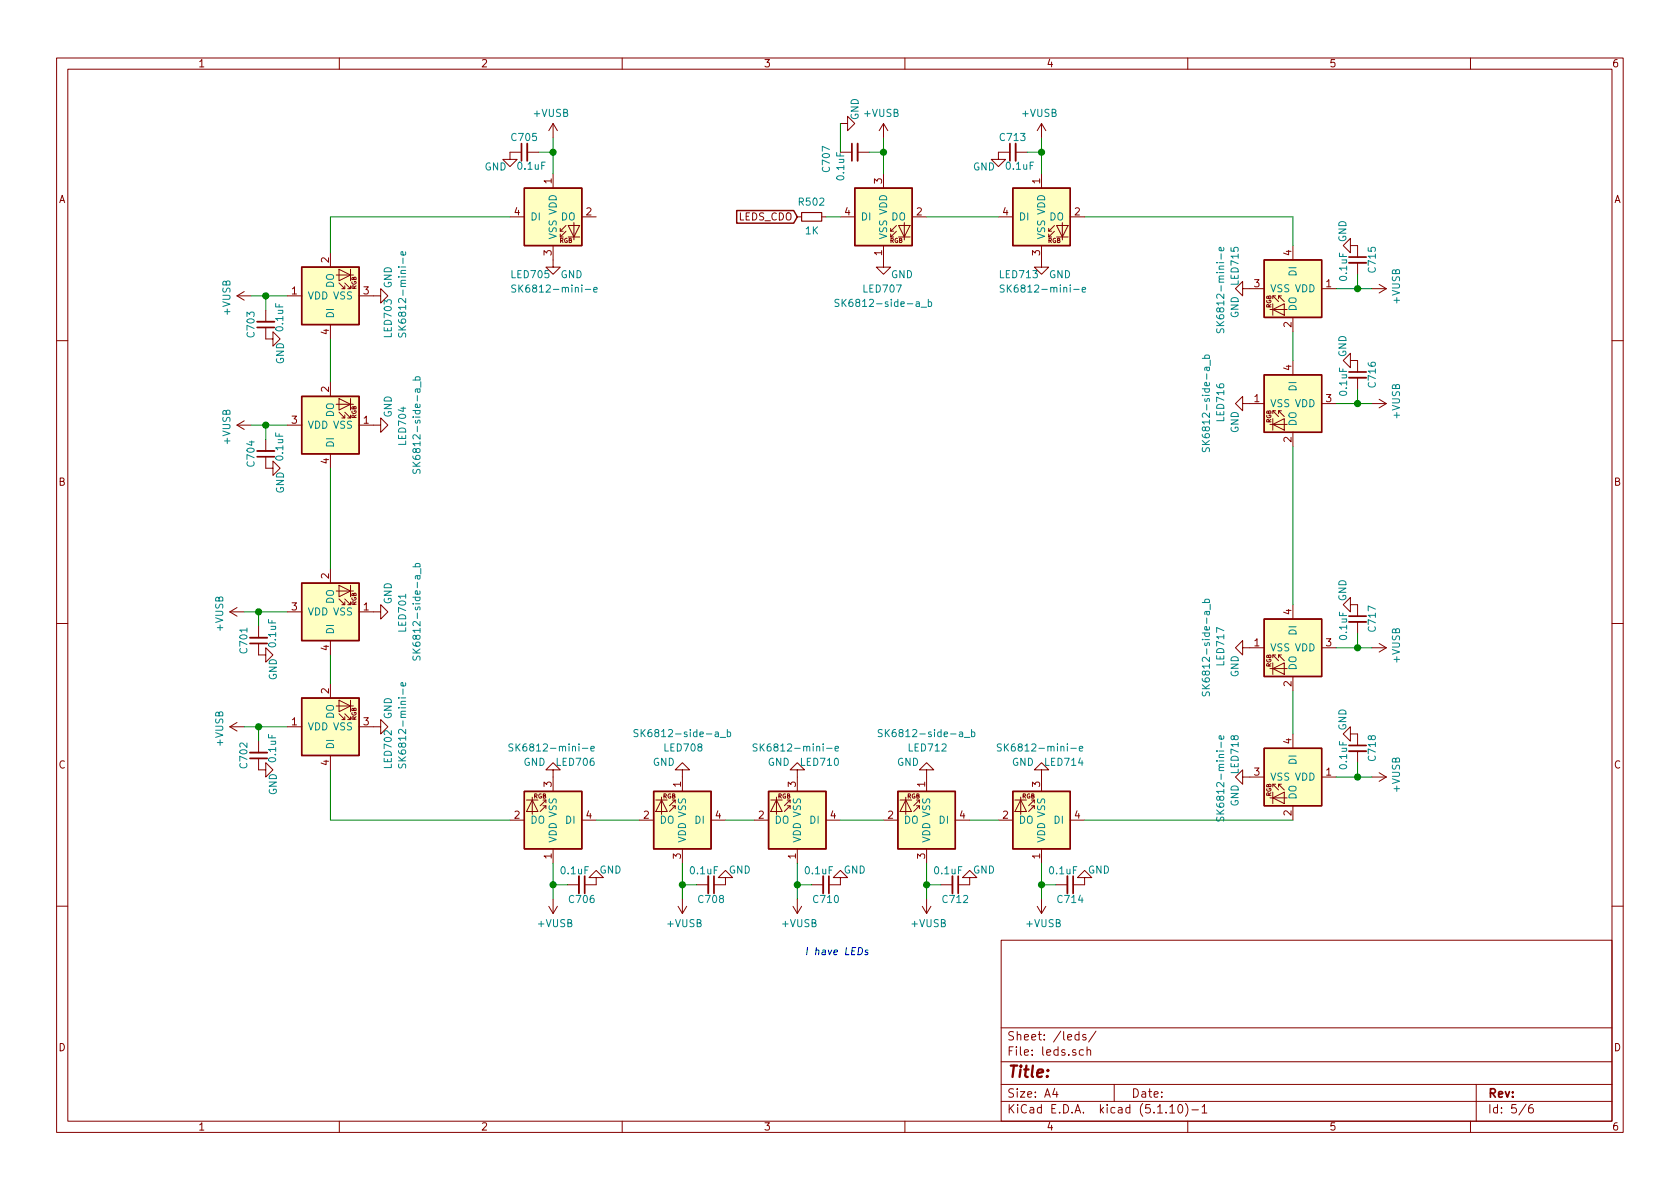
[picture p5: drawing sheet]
<svg xmlns="http://www.w3.org/2000/svg" width="297mm" height="210mm" viewBox="0 0 297 210" stroke-linecap="round" stroke-linejoin="round" font-family="sans-serif">
<g fill="none" stroke="#840000" stroke-width=".18">
<path d="M10 10.3h277v189.9h-277zM12 12.2h273v186.1h-273zM60 10.3v1.9M110 10.3v1.9M160 10.3v1.9M210 10.3v1.9M260 10.3v1.9M90.2 38.3h2.5M92.2 26.9h-2v1.3h1.2l-1.2 1.3-1.3-1.3h1.3M93.2 26.9h2M97.8 21.8v2.6M97.8 30.7v2.6"/>
<path d="M97.8 21.8l-.8 1.3M97.8 21.8l.8 1.3M100.1 39.9l-1 1v-.5M100.5 39.9h2l-1 2zM101.5 39.4v3M102.9 38.3h2.5M141 38.3h.7M145.3 38.3h.7M148.6 21.8h1.3v-1.2l1.2 1.2-1.2 1.3v-1.3M148.6 38.3h2.5M148.6 26.9h2M151.6 26.9h2.1"/>
<path d="M156.2 21.8v2.6M156.2 30.7v2.6M156.2 21.8l-.8 1.3M156.2 21.8l.8 1.3M158.5 39.9l-1 1v-.5M158.9 39.9h2l-1 2zM159.9 39.4v3M161.3 38.3h2.5M176.5 38.3h2.6M178.6 26.9h-2.1v1.3h1.3l-1.3 1.3-1.2-1.3h1.2M179.6 26.9h2M184.1 21.8v2.6"/>
<path d="M184.1 30.7v2.6M184.1 21.8l-.7 1.3M184.1 21.8l.8 1.3M186.4 39.9l-1 1v-.5M186.8 39.9h2l-1 2zM187.8 39.4v3M189.2 38.3h2.6M41.9 52.3h2.5M41.9 52.3l1.3 .8M43.2 51.6l-1.3 .7M47 57.9v2h1.3v-1.2l1.2 1.2-1.2 1.3v-1.3M47 54.9v2"/>
<path d="M50.8 52.3h2.5M58.4 44.7v2.5M58.4 57.4v2.5M59.4 48.6h3.1M59.9 50l1.1 1h-.5M59.9 47.6l2.1 1-2.1 1.1zM61 50l1 1h-.5M61 50.5v.5M62 47.6v2.1M63.5 52.3h3.8v-1.3l1.3 1.3-1.3 1.3v-1.3M97.8 43.4v3.8h1.3l-1.3 1.3-1.3-1.3h1.3M99.1 40.9h.5"/>
<path d="M100.1 40.9l-1 1v-.5M100.5 41.9h2M156.2 43.4v3.8h1.3l-1.3 1.3-1.3-1.3h1.3M157.5 40.9h.5M158.5 40.9l-1 1v-.5M158.9 41.9h2M184.1 43.4v3.8h1.3l-1.3 1.3-1.2-1.3h1.2M185.4 40.9h.5M186.4 40.9l-1 1v-.5M186.8 41.9h2M219.7 51v-1.2l-1.3 1.2 1.3 1.3v-1.3h3.8M224.5 54.7h3.1"/>
<path d="M225 54.7l2.1-1v2zM225 53.7v2M225.6 52.3h-.6l1.1 1M226.1 52.3v.5M226.6 52.3h-.5l1 1M228.6 43.4v2.6M228.6 56.1v2.6M233.7 51h2.5M238.8 43.4v-1.2l-1.3 1.2 1.3 1.3v-1.3h1.2v2.1M240 46.5v2M242.6 51h2.5M243.8 50.3l1.3 .7"/>
<path d="M245.1 51l-1.3 .8M10 60.2h2M41.9 75.2h2.5M41.9 75.2l1.3 .7M43.2 74.4l-1.3 .8M47 77.7v2.1M50.8 75.2h2.5M58.4 67.6v2.5M59.4 71.5h3.1M59.9 72.9l1.1 1h-.5M59.9 70.5l2.1 1-2.1 1zM61 72.9l1 1h-.5"/>
<path d="M61 73.4v.5M62 70.5v2M63.5 75.2h3.8v-1.3l1.3 1.3-1.3 1.2v-1.2M219.7 71.4v-1.3l-1.3 1.3 1.3 1.2v-1.2h3.8M224.5 75.1h3.1M225 75.1l2.1-1.1v2.1zM225 74v2.1M225.6 72.6h-.6l1.1 1.1M226.1 72.6v.5M226.6 72.6h-.5l1 1.1M228.6 63.7v2.6M228.6 76.4v2.6"/>
<path d="M233.7 71.4h2.5M238.8 63.7v-1.2l-1.3 1.2 1.3 1.3v-1.3h1.2v2.1M240 66.8v2M242.6 71.4h2.5M243.8 70.6l1.3 .8M245.1 71.4l-1.3 .7M285 60.2h2M47 80.8v2h1.3v-1.3l1.2 1.3-1.2 1.3v-1.3M58.4 80.3v2.5M10 110.3h2M40.6 108.2h2.6M40.6 108.2l1.3 .8"/>
<path d="M41.9 107.4l-1.3 .8M45.7 113.8v2h1.3v-1.3l1.3 1.3-1.3 1.3v-1.3M45.7 110.7v2.1M50.8 108.2h2.5M58.4 100.6v2.5M58.4 113.3v2.5M59.4 104.5h3.1M59.9 105.9l1.1 1h-.5M59.9 103.5l2.1 1-2.1 1zM61 105.9l1 1h-.5M61 106.4v.5M62 103.5v2"/>
<path d="M63.5 108.2h3.8v-1.3l1.3 1.3-1.3 1.3v-1.3M219.7 114.5v-1.2l-1.3 1.2 1.3 1.3v-1.3h3.8M224.5 118.2h3.1M225 118.2l2.1-1v2zM225 117.2v2M225.6 115.8h-.6l1.1 1M226.1 115.8v.5M226.6 115.8h-.5l1 1M228.6 106.9v2.6M228.6 119.6v2.6M233.7 114.5h2.5M238.8 106.9v-1.2l-1.3 1.2 1.3 1.3v-1.3h1.2v2.1"/>
<path d="M240 110v2M242.6 114.5h2.5M243.8 113.8l1.3 .7M245.1 114.5l-1.3 .8M285 110.3h2M40.6 128.5h2.6M40.6 128.5l1.3 .8M41.9 127.8l-1.3 .7M45.7 134.1v2h1.3v-1.2l1.3 1.2-1.3 1.3v-1.3M45.7 131.1v2M50.8 128.5h2.5M58.4 120.9v2.5"/>
<path d="M58.4 133.6v2.5M59.4 124.8h3.1M59.9 126.2l1.1 1h-.5M59.9 123.8l2.1 1-2.1 1.1zM61 126.2l1 1h-.5M61 126.7v.5M62 123.8v2.1M63.5 128.5h3.8v-1.3l1.3 1.3-1.3 1.3v-1.3M97.8 136.1h1.3l-1.3-1.2-1.3 1.2h1.3v3.8M120.6 136.1h1.3l-1.3-1.2-1.2 1.2h1.2v3.8M141 136.1h1.2l-1.2-1.2-1.3 1.2h1.3v3.8M163.8 136.1h1.3l-1.3-1.2-1.2 1.2h1.2v3.8"/>
<path d="M184.1 136.1h1.3l-1.3-1.2-1.2 1.2h1.2v3.8M219.7 137.4v-1.3l-1.3 1.3 1.3 1.3v-1.3h3.8M225.6 138.7h-.6l1.1 1M226.1 138.7v.5M226.6 138.7h-.5l1 1M228.6 129.8v2.5M233.7 137.4h2.5M238.8 129.8v-1.3l-1.3 1.3 1.3 1.3v-1.3h1.2v2M240 132.8v2.1M242.6 137.4h2.5M243.8 136.6l1.3 .8M245.1 137.4l-1.3 .8"/>
<path d="M90.2 145h2.5M93.1 141.5h2M94.1 141v3M94.1 141.5l1 2h-2zM96 142.5h.5M96.5 142v-.5l-1 1M96.5 143v-.5l-1 1M97.8 150.1v2.5M97.8 159v2.5M100.3 156.5h2.1M102.9 145h2.5M105.4 155.2h1.3l-1.3-1.3-1.3 1.3h1.3v1.3h-2"/>
<path d="M113 145h2.6M116 141.5h2M117 141v3M117 141.5l1 2h-2zM118.9 142.5h.5M119.4 142v-.5l-1 1M119.4 143v-.5l-1 1M120.6 150.1v2.5M120.6 159v2.5M123.2 156.5h2M125.7 145h2.6M128.3 155.2h1.2l-1.2-1.3-1.3 1.3h1.3v1.3h-2.1"/>
<path d="M133.3 145h2.6M136.3 141.5h2M137.3 141v3M137.3 141.5l1 2h-2zM139.2 142.5h.5M139.7 142v-.5l-1 1M139.7 143v-.5l-1 1M141 150.1v2.5M141 159v2.5M143.5 156.5h2M146 145h2.6M148.6 155.2h1.3l-1.3-1.3-1.3 1.3h1.3v1.3h-2"/>
<path d="M156.2 145h2.5M159.1 141.5h2.1M160.1 141v3M160.1 141.5l1.1 2h-2.1zM162.1 142.5h.5M162.6 142v-.5l-1.1 1M162.6 143v-.5l-1.1 1M163.8 150.1v2.5M163.8 159v2.5M166.4 156.5h2M168.9 145h2.5M171.4 155.2h1.3l-1.3-1.3-1.2 1.3h1.2v1.3h-2"/>
<path d="M176.5 145h2.6M179.5 141.5h2M180.5 141v3M180.5 141.5l1 2h-2zM182.4 142.5h.5M182.9 142v-.5l-1 1M182.9 143v-.5l-1 1M184.1 150.1v2.5M184.1 159v2.5M186.7 156.5h2M189.2 145h2.6M191.8 155.2h1.2l-1.2-1.3-1.3 1.3h1.3v1.3h-2.1"/>
<path d="M224.5 141.1h3.1M225 141.1l2.1-1v2zM225 140.1v2M228.6 142.5v2.5M10 160.2h2M97 160.3l.8 1.2M98.6 160.3l-.8 1.2M119.9 160.3l.7 1.2M121.4 160.3l-.8 1.2M140.2 160.3l.8 1.2M141.7 160.3l-.7 1.2M163.1 160.3l.7 1.2"/>
<path d="M164.6 160.3l-.8 1.2M177 166.3h108v32h-108zM183.4 160.3l.7 1.2M184.9 160.3l-.8 1.2M285 160.2h2M60 198.3v1.9M110 198.3v1.9M160 198.3v1.9M177 194.8h108M177 191.8h108M177 187.8h108M177 181.8h108"/>
<path d="M186.5 192.5l-.4 1h1M186.8 193v1M190.8 183l-.5-.1-.2 .3v.6l.2 .1 .5-.1M190.8 182.4v1.5M191.6 185.7l-.5-.1-.3 .3 .1 .6 .2 .1 .5-.1M192 183l-.4-.1-.2 .2 .1 .3 .5 .1v.3h-.6M192.2 185.7l.2-.1 .4 .1v.9M192.2 185.1v1.5M193.8 182.3l-1.3 2M197 191.8v3M206.8 195.8l.5-.5v1.5M206.8 196.8h.9"/>
<path d="M208.5 195.4l.1-.1a.8 .8 0 0 1 .5 .8 .8 .8 0 0 1-.5 .7 1 1 0 0 1-.1-1.4zM209.6 195.1a1.71 1.71 0 0 1 0 2.3M210 198.3v1.9M210.7 196.3h1.2M212.5 195.8l.5-.5v1.5M212.5 196.8h.9M260 198.3v1.9M261 191.8v6.5M269.8 195.2l-1.2 2M271 195.3a.62 .62 0 0 0-.7 .7v.7l.3 .1 .4-.1 .1-.5-.1-.2-.4-.1-.3 .3"/>
</g>
<g fill="#ffffc2" stroke="#ffffc2" stroke-width=".18">
<path d="M135.9 139.9h10.1v10.2h-10.1z"/>
<path d="M179.1 139.9h10.1v10.2h-10.1z"/>
<path d="M223.5 132.3h10.2v10.2h-10.2z"/>
<path d="M53.3 123.4h10.2v10.2h-10.2z"/>
<path d="M53.3 70.1h10.2v10.2h-10.2z"/>
<path d="M53.3 103.1h10.2v10.2h-10.2z"/>
<path d="M115.6 139.9h10.1v10.2h-10.1z"/>
<path d="M158.7 139.9h10.2v10.2h-10.2z"/>
<path d="M223.5 109.5h10.2v10.1h-10.2z"/>
<path d="M223.5 66.3h10.2v10.1h-10.2z"/>
<path d="M151.1 33.3h10.2v10.1h-10.2z"/>
<path d="M92.7 139.9h10.2v10.2h-10.2z"/>
<path d="M179.1 33.3h10.1v10.1h-10.1z"/>
<path d="M92.7 33.3h10.2v10.1h-10.2z"/>
<path d="M53.3 47.2h10.2v10.2h-10.2z"/>
<path d="M223.5 46h10.2v10.1h-10.2z"/>
</g>
<g fill="none" stroke="#840000" stroke-width=".25">
<path d="M92.7 33.3h10.2v10.1h-10.2zM130.3 37.2h10l.7 1.1-.7 1.2h-10zM151.1 33.3h10.2v10.1h-10.2zM179.1 33.3h10.1v10.1h-10.1zM53.3 47.2h10.2v10.2h-10.2zM223.5 46h10.2v10.1h-10.2zM53.3 70.1h10.2v10.2h-10.2zM223.5 66.3h10.2v10.1h-10.2zM53.3 103.1h10.2v10.2h-10.2zM223.5 109.5h10.2v10.1h-10.2zM53.3 123.4h10.2v10.2h-10.2zM92.7 139.9h10.2v10.2h-10.2z"/>
<path d="M115.6 139.9h10.1v10.2h-10.1zM135.9 139.9h10.1v10.2h-10.1zM158.7 139.9h10.2v10.2h-10.2zM179.1 139.9h10.1v10.2h-10.1zM223.5 132.3h10.2v10.2h-10.2z"/>
</g>
<g fill="none" stroke="#008484" stroke-width=".18">
<path d="M70.5 58.9v.5l.1 .2h.3l.3-.6 .3-.1 .2 .2v.5M71.2 45.6v1M71.7 44.5v.4l-.1 .2-.7-.1v-.5h.3l.1 .6M91.2 50.5l-.5-.1-.2 .1v.4l.6 .2 .1 .3-.2 .3-.5-.1M103.5 51.2h.9M105 51.2l.6-.1-.1-.2-.3-.1-.2 .2 .1 .6h.4M148.3 53l-.4-.1-.2 .2v.4l.6 .2v.3l-.2 .2-.5-.1M162.9 54.3h.9M164.1 53.4h.4l.2 .2-.1 .5h-.5M164.1 52.9v1.3M177.5 50.5l-.4-.1-.2 .1v.4l.5 .2 .1 .3-.2 .3-.5-.1M189.8 51.2h1"/>
<path d="M191.3 51.2l.6-.1v-.2l-.4-.1-.2 .2 .1 .6h.5M215.2 58.1l-.1 .5 .1 .2h.4l.2-.6 .4-.1 .2 .3-.1 .4M215.9 44.9v.9M216.3 43.8l.1 .4-.2 .1h-.6v-.5l.2-.1 .2 .6M73 67.2h1.3M73.5 67.2l-.1-.4 .3-.2 .5 .1v.5M74.4 67.5v1M212.6 63.4h1.2M212.6 79.2v.4l.1 .2h.4l.3-.6h.2l.2 .2v.5M213.1 63.4l-.1-.4 .2-.2 .6 .1v.5M214 63.7v.9M73.1 83l-.1 .5 .1 .2 .5-.1 .2-.5 .2-.1 .3 .2-.1 .5"/>
<path d="M73 100.2h1.3M73.1 116l-.1 .5 .1 .2 .5-.1 .2-.5 .2-.1 .3 .3-.1 .4M73.5 100.2l-.1-.3 .3-.3 .5 .1v.5M74.4 100.5v1M212.6 106.5h1.2M213.1 106.5l-.1-.3 .2-.2 .6 .1v.4M214 106.9v.9M70.5 135.1v.5l.1 .2h.3l.3-.6 .3-.1 .2 .2v.5M71.2 121.8v1M71.7 120.7v.4l-.1 .2-.7-.1v-.5h.3l.1 .6M90.7 131.6l-.5-.1-.2 .2v.3l.6 .3 .1 .3-.3 .2h-.4M103 132.3h.9"/>
<path d="M104.5 132.4l.6-.1-.1-.3h-.4l-.1 .2v.6h.5M112.8 129.1l-.5-.1-.2 .1 .1 .5 .6 .2v.2l-.2 .3-.5-.1M127.3 130.4h1M128.6 129.5l.4-.1 .2 .3-.1 .5h-.5M128.6 129v1.3M133.9 131.6l-.5-.1-.2 .2v.3l.6 .3 .1 .3-.3 .2h-.5M146.2 132.3h.9M147.7 132.4l.6-.1-.1-.3h-.4l-.1 .2v.6h.5M156 129.1l-.5-.1-.2 .1 .1 .5 .5 .2 .1 .2-.2 .3-.5-.1M170.5 130.4h1M171.8 129.5l.3-.1 .3 .3-.1 .5h-.5M171.8 129v1.3"/>
<path d="M177 131.6l-.4-.1-.2 .2v.3l.5 .3 .1 .3-.2 .2h-.5M189.3 132.3h1M190.8 132.4l.6-.1v-.3h-.4l-.2 .2 .1 .6h.5M212.6 122.3v.5l.1 .2h.4l.3-.6 .2-.1 .2 .3v.5M215.9 131.2v1M216.3 130.1l.1 .4-.2 .2-.6-.1v-.5h.2l.2 .6M215.2 144.5l-.1 .5 .1 .2h.4l.2-.6 .4-.1 .2 .2-.1 .5"/>
</g>
<g fill="none" stroke="#840000" stroke-width=".33">
<path d="M93.2 25.4v3M151.6 25.4v3M179.6 25.4v3M45.5 56.9h3M238.5 46.5h3.1M45.5 79.8h3M238.5 66.8h3.1M44.2 112.8h3M238.5 110h3.1M44.2 133.1h3M238.5 132.8h3.1M102.4 154.9v3.1"/>
<path d="M125.2 154.9v3.1M145.5 154.9v3.1M168.4 154.9v3.1M188.7 154.9v3.1"/>
</g>
<g fill="none" stroke="#840000" stroke-width=".3">
<path d="M92.2 25.4v3M150.6 25.4v3M178.6 25.4v3M45.5 57.9h3M238.5 45.5h3.1M238.5 65.8h3.1M45.5 80.8h3M44.2 113.8h3M238.5 109h3.1M44.2 134.1h3M238.5 131.8h3.1M103.4 154.9v3.1"/>
<path d="M126.2 154.9v3.1M146.6 154.9v3.1M169.4 154.9v3.1M189.7 154.9v3.1"/>
</g>
<path d="M141.7 37.6h3.6v1.5h-3.6z" fill="none" stroke="#840000" stroke-width=".2"/>
<g fill="none" stroke="#008400" stroke-width=".18">
<path d="M90.2 38.3h-31.8v6.4M95.2 26.9h2.6M97.8 24.4v6.3M146 38.3h2.6M148.6 21.8v5.1M153.7 26.9h2.5M156.2 24.4v6.3M163.8 38.3h12.7M181.6 26.9h2.5M184.1 24.4v6.3M191.8 38.3h36.8v5.1M44.4 52.3h6.4"/>
<path d="M47 52.3v2.6M58.4 59.9v7.7M228.6 58.7v5M236.2 51h6.4M240 48.5v2.5M44.4 75.2h6.4M47 75.2v2.5M228.6 79v27.9M236.2 71.4h6.4M240 68.8v2.6M58.4 82.8v17.8M43.2 108.2h7.6"/>
<path d="M45.7 108.2v2.5M58.4 115.8v5.1M236.2 114.5h6.4M240 112v2.5M43.2 128.5h7.6M45.7 128.5v2.6M58.4 136.1v8.9h31.8M228.6 122.2v7.6M236.2 137.4h6.4M240 134.9v2.5M97.8 152.6v6.4M97.8 156.5h2.5"/>
<path d="M105.4 145h7.6M120.6 156.5h2.6M120.6 152.6v6.4M128.3 145h5M141 156.5h2.5M141 152.6v6.4M148.6 145h7.6M163.8 152.6v6.4M163.8 156.5h2.6M171.4 145h5.1M184.1 156.5h2.6M184.1 152.6v6.4"/>
<path d="M191.8 145h36.8"/>
</g>
<path d="M153.5 168h-.3l-.2 .2 .4 .3v.3h-.5" fill="none" stroke="#0000c2" stroke-width=".18"/>
<g fill="#008400" stroke="#008400" stroke-width=".25">
<circle cx="184.2" cy="156.5" r=".51"/>
<circle cx="45.7" cy="128.5" r=".51"/>
<circle cx="97.8" cy="156.5" r=".51"/>
<circle cx="47" cy="52.3" r=".51"/>
<circle cx="163.8" cy="156.5" r=".51"/>
<circle cx="47" cy="75.2" r=".51"/>
<circle cx="240" cy="137.4" r=".51"/>
<circle cx="45.7" cy="108.2" r=".51"/>
<circle cx="240" cy="51" r=".51"/>
<circle cx="240" cy="71.4" r=".51"/>
<circle cx="156.2" cy="26.9" r=".51"/>
<circle cx="97.8" cy="26.9" r=".51"/>
<circle cx="184.2" cy="26.9" r=".51"/>
<circle cx="240" cy="114.5" r=".51"/>
<circle cx="120.7" cy="156.5" r=".51"/>
<circle cx="141" cy="156.5" r=".51"/>
</g>
<text font-size="2.8" fill="#840000" x="178" y="190.5">Title:</text>
<g font-size="2.1" fill="#840000">
<text x="178" y="184">Sheet: /leds/</text>
<text x="178" y="186.7">File: leds.sch</text>
<text x="178" y="196.9">KiCad E.D.A. kicad (5.1.10)-1</text>
<text x="178" y="194.1">Size: A4</text>
<text x="200" y="194.1">Date:</text>
<text x="263" y="194.1">Rev:</text>
<text x="263" y="196.9">Id: 5/6</text>
</g>
<g font-size="1.8" fill="#840000">
<text x="35" y="11.9">1</text>
<text x="85" y="11.9">2</text>
<text x="135" y="11.9">3</text>
<text x="185" y="11.9">4</text>
<text x="235" y="11.9">5</text>
<text x="285" y="11.9">6</text>
<text x="10.4" y="35.9">A</text>
<text x="97.5" y="32.5" transform="rotate(-90 97.5 32.5)">1</text>
<text x="156" y="32.5" transform="rotate(-90 156 32.5)">3</text>
<text x="183.9" y="32.5" transform="rotate(-90 183.9 32.5)">1</text>
<text x="285.4" y="35.9">A</text>
<text x="91" y="38.1">4</text>
<text x="103.7" y="38.1">2</text>
<text x="130.6" y="39">LEDS_CDO</text>
<text x="149.4" y="38.1">4</text>
<text x="162.1" y="38.1">2</text>
<text x="177.3" y="38.1">4</text>
<text x="190" y="38.1">2</text>
<text x="58.2" y="46.5" transform="rotate(-90 58.2 46.5)">2</text>
<text x="97.5" y="45.2" transform="rotate(-90 97.5 45.2)">3</text>
<text x="156" y="45.2" transform="rotate(-90 156 45.2)">1</text>
<text x="183.9" y="45.2" transform="rotate(-90 183.9 45.2)">3</text>
<text x="228.3" y="45.2" transform="rotate(-90 228.3 45.2)">4</text>
<text x="51.6" y="52.1">1</text>
<text x="64.3" y="52.1">3</text>
<text x="221.8" y="50.8">3</text>
<text x="234.5" y="50.8">1</text>
<text x="58.2" y="59.2" transform="rotate(-90 58.2 59.2)">4</text>
<text x="228.3" y="57.9" transform="rotate(-90 228.3 57.9)">2</text>
<text x="228.3" y="65.5" transform="rotate(-90 228.3 65.5)">4</text>
<text x="58.2" y="69.3" transform="rotate(-90 58.2 69.3)">2</text>
<text x="221.8" y="71.1">1</text>
<text x="234.5" y="71.1">3</text>
<text x="51.6" y="74.9">3</text>
<text x="64.3" y="74.9">1</text>
<text x="58.2" y="82" transform="rotate(-90 58.2 82)">4</text>
<text x="228.3" y="78.2" transform="rotate(-90 228.3 78.2)">2</text>
<text x="10.4" y="85.9">B</text>
<text x="285.4" y="85.9">B</text>
<text x="51.6" y="107.9">3</text>
<text x="58.2" y="102.3" transform="rotate(-90 58.2 102.3)">2</text>
<text x="64.3" y="107.9">1</text>
<text x="228.3" y="108.7" transform="rotate(-90 228.3 108.7)">4</text>
<text x="58.2" y="115" transform="rotate(-90 58.2 115)">4</text>
<text x="221.8" y="114.3">1</text>
<text x="234.5" y="114.3">3</text>
<text x="58.2" y="122.7" transform="rotate(-90 58.2 122.7)">2</text>
<text x="228.3" y="121.4" transform="rotate(-90 228.3 121.4)">2</text>
<text x="51.6" y="128.3">1</text>
<text x="64.3" y="128.3">3</text>
<text x="228.3" y="131.5" transform="rotate(-90 228.3 131.5)">4</text>
<text x="10.4" y="135.9">C</text>
<text x="58.2" y="135.4" transform="rotate(-90 58.2 135.4)">4</text>
<text x="221.8" y="137.2">3</text>
<text x="234.5" y="137.2">1</text>
<text x="285.4" y="135.9">C</text>
<text x="97.5" y="139.2" transform="rotate(-90 97.5 139.2)">3</text>
<text x="120.4" y="139.2" transform="rotate(-90 120.4 139.2)">1</text>
<text x="140.7" y="139.2" transform="rotate(-90 140.7 139.2)">3</text>
<text x="163.6" y="139.2" transform="rotate(-90 163.6 139.2)">1</text>
<text x="183.9" y="139.2" transform="rotate(-90 183.9 139.2)">3</text>
<text x="91" y="144.8">2</text>
<text x="103.7" y="144.8">4</text>
<text x="113.8" y="144.8">2</text>
<text x="126.5" y="144.8">4</text>
<text x="134.1" y="144.8">2</text>
<text x="146.8" y="144.8">4</text>
<text x="157" y="144.8">2</text>
<text x="169.7" y="144.8">4</text>
<text x="177.3" y="144.8">2</text>
<text x="190" y="144.8">4</text>
<text x="228.3" y="144.2" transform="rotate(-90 228.3 144.2)">2</text>
<text x="97.5" y="151.9" transform="rotate(-90 97.5 151.9)">1</text>
<text x="120.4" y="151.9" transform="rotate(-90 120.4 151.9)">3</text>
<text x="140.7" y="151.9" transform="rotate(-90 140.7 151.9)">1</text>
<text x="163.6" y="151.9" transform="rotate(-90 163.6 151.9)">3</text>
<text x="183.9" y="151.9" transform="rotate(-90 183.9 151.9)">1</text>
<text x="10.4" y="185.9">D</text>
<text x="285.4" y="185.9">D</text>
<text x="35" y="199.9">1</text>
<text x="85" y="199.9">2</text>
<text x="135" y="199.9">3</text>
<text x="185" y="199.9">4</text>
<text x="235" y="199.9">5</text>
<text x="285" y="199.9">6</text>
</g>
<g font-size="1.8" fill="#008484">
<text x="94.4" y="20.7">+VUSB</text>
<text x="151.8" y="21.3" transform="rotate(-90 151.8 21.3)">GND</text>
<text x="152.9" y="20.7">+VUSB</text>
<text x="180.8" y="20.7">+VUSB</text>
<text x="90.6" y="24.9">C705</text>
<text x="176.9" y="24.9">C713</text>
<text x="85.7" y="30.1">GND</text>
<text x="91.6" y="30">0.1uF</text>
<text x="146.7" y="30.3" transform="rotate(-90 146.7 30.3)">C707</text>
<text x="149.3" y="31.7" transform="rotate(-90 149.3 31.7)">0.1uF</text>
<text x="172" y="30.1">GND</text>
<text x="178" y="30">0.1uF</text>
<text x="93.7" y="39">DI</text>
<text x="99.2" y="39">DO</text>
<text x="141.4" y="36.4">R502</text>
<text x="142.4" y="41.4">1K</text>
<text x="152.1" y="39">DI</text>
<text x="157.6" y="39">DO</text>
<text x="180.1" y="39">DI</text>
<text x="185.6" y="39">DO</text>
<text x="98.4" y="42.4" transform="rotate(-90 98.4 42.4)">VSS VDD</text>
<text x="156.8" y="42.4" transform="rotate(-90 156.8 42.4)">VSS VDD</text>
<text x="184.8" y="42.4" transform="rotate(-90 184.8 42.4)">VSS VDD</text>
<text x="238" y="42.8" transform="rotate(-90 238 42.8)">GND</text>
<text x="54.4" y="53">VDD VSS</text>
<text x="59.1" y="50.9" transform="rotate(-90 59.1 50.9)">DO</text>
<text x="69.3" y="51" transform="rotate(-90 69.3 51)">GND</text>
<text x="90.6" y="49.2">LED705</text>
<text x="91.9" y="51.7">SK6812-mini-e</text>
<text x="99.1" y="49.2">GND</text>
<text x="152.8" y="51.7">LED707</text>
<text x="157.5" y="49.2">GND</text>
<text x="176.9" y="49.2">LED713</text>
<text x="178.3" y="51.7">SK6812-mini-e</text>
<text x="185.5" y="49.2">GND</text>
<text x="219" y="50.3" transform="rotate(-90 219 50.3)">LED715</text>
<text x="224.5" y="51.7">VSS VDD</text>
<text x="229.2" y="48.8" transform="rotate(-90 229.2 48.8)">DI</text>
<text x="238.2" y="49.5" transform="rotate(-90 238.2 49.5)">0.1uF</text>
<text x="243.3" y="48.1" transform="rotate(-90 243.3 48.1)">C715</text>
<text x="247.5" y="53.6" transform="rotate(-90 247.5 53.6)">+VUSB</text>
<text x="40.7" y="55.6" transform="rotate(-90 40.7 55.6)">+VUSB</text>
<text x="45" y="59.5" transform="rotate(-90 45 59.5)">C703</text>
<text x="50.1" y="58.4" transform="rotate(-90 50.1 58.4)">0.1uF</text>
<text x="59.1" y="56.4" transform="rotate(-90 59.1 56.4)">DI</text>
<text x="69.3" y="59.5" transform="rotate(-90 69.3 59.5)">LED703</text>
<text x="71.8" y="58.2" transform="rotate(-90 71.8 58.2)">SK6812-mini-e</text>
<text x="149.1" y="54.3">SK6812-side-a_b</text>
<text x="216.5" y="57.4" transform="rotate(-90 216.5 57.4)">SK6812-mini-e</text>
<text x="219" y="56.3" transform="rotate(-90 219 56.3)">GND</text>
<text x="229.2" y="55.1" transform="rotate(-90 229.2 55.1)">DO</text>
<text x="50.2" y="64.4" transform="rotate(-90 50.2 64.4)">GND</text>
<text x="238" y="63.2" transform="rotate(-90 238 63.2)">GND</text>
<text x="229.2" y="69.1" transform="rotate(-90 229.2 69.1)">DI</text>
<text x="238.2" y="69.8" transform="rotate(-90 238.2 69.8)">0.1uF</text>
<text x="243.3" y="68.4" transform="rotate(-90 243.3 68.4)">C716</text>
<text x="54.4" y="75.8">VDD VSS</text>
<text x="59.1" y="73.8" transform="rotate(-90 59.1 73.8)">DO</text>
<text x="69.3" y="73.9" transform="rotate(-90 69.3 73.9)">GND</text>
<text x="216.5" y="74.4" transform="rotate(-90 216.5 74.4)">LED716</text>
<text x="219" y="76.6" transform="rotate(-90 219 76.6)">GND</text>
<text x="224.5" y="72">VSS VDD</text>
<text x="229.2" y="75.4" transform="rotate(-90 229.2 75.4)">DO</text>
<text x="247.5" y="74" transform="rotate(-90 247.5 74)">+VUSB</text>
<text x="40.7" y="78.5" transform="rotate(-90 40.7 78.5)">+VUSB</text>
<text x="45" y="82.4" transform="rotate(-90 45 82.4)">C704</text>
<text x="50.1" y="81.3" transform="rotate(-90 50.1 81.3)">0.1uF</text>
<text x="59.1" y="79.2" transform="rotate(-90 59.1 79.2)">DI</text>
<text x="71.8" y="78.6" transform="rotate(-90 71.8 78.6)">LED704</text>
<text x="74.3" y="82.2" transform="rotate(-90 74.3 82.2)">SK6812-side-a_b</text>
<text x="213.9" y="78.4" transform="rotate(-90 213.9 78.4)">SK6812-side-a_b</text>
<text x="50.2" y="87.3" transform="rotate(-90 50.2 87.3)">GND</text>
<text x="59.1" y="106.8" transform="rotate(-90 59.1 106.8)">DO</text>
<text x="69.3" y="106.9" transform="rotate(-90 69.3 106.9)">GND</text>
<text x="238" y="106.3" transform="rotate(-90 238 106.3)">GND</text>
<text x="39.5" y="111.5" transform="rotate(-90 39.5 111.5)">+VUSB</text>
<text x="54.4" y="108.8">VDD VSS</text>
<text x="59.1" y="112.3" transform="rotate(-90 59.1 112.3)">DI</text>
<text x="71.8" y="111.6" transform="rotate(-90 71.8 111.6)">LED701</text>
<text x="229.2" y="112.3" transform="rotate(-90 229.2 112.3)">DI</text>
<text x="238.2" y="113" transform="rotate(-90 238.2 113)">0.1uF</text>
<text x="243.3" y="111.6" transform="rotate(-90 243.3 111.6)">C717</text>
<text x="43.7" y="115.4" transform="rotate(-90 43.7 115.4)">C701</text>
<text x="48.8" y="114.3" transform="rotate(-90 48.8 114.3)">0.1uF</text>
<text x="74.3" y="115.3" transform="rotate(-90 74.3 115.3)">SK6812-side-a_b</text>
<text x="216.5" y="117.6" transform="rotate(-90 216.5 117.6)">LED717</text>
<text x="219" y="119.8" transform="rotate(-90 219 119.8)">GND</text>
<text x="224.5" y="115.2">VSS VDD</text>
<text x="229.2" y="118.6" transform="rotate(-90 229.2 118.6)">DO</text>
<text x="247.5" y="117.1" transform="rotate(-90 247.5 117.1)">+VUSB</text>
<text x="48.9" y="120.3" transform="rotate(-90 48.9 120.3)">GND</text>
<text x="213.9" y="121.6" transform="rotate(-90 213.9 121.6)">SK6812-side-a_b</text>
<text x="39.5" y="131.8" transform="rotate(-90 39.5 131.8)">+VUSB</text>
<text x="54.4" y="129.2">VDD VSS</text>
<text x="59.1" y="127.1" transform="rotate(-90 59.1 127.1)">DO</text>
<text x="69.3" y="127.2" transform="rotate(-90 69.3 127.2)">GND</text>
<text x="113.6" y="130.3">SK6812-side-a_b</text>
<text x="156.8" y="130.3">SK6812-side-a_b</text>
<text x="238" y="129.2" transform="rotate(-90 238 129.2)">GND</text>
<text x="43.7" y="135.7" transform="rotate(-90 43.7 135.7)">C702</text>
<text x="48.8" y="134.6" transform="rotate(-90 48.8 134.6)">0.1uF</text>
<text x="59.1" y="132.6" transform="rotate(-90 59.1 132.6)">DI</text>
<text x="69.3" y="135.7" transform="rotate(-90 69.3 135.7)">LED702</text>
<text x="71.8" y="134.4" transform="rotate(-90 71.8 134.4)">SK6812-mini-e</text>
<text x="91.4" y="132.9">SK6812-mini-e</text>
<text x="92.6" y="135.4">GND</text>
<text x="98.6" y="135.4">LED706</text>
<text x="115.4" y="135.4">GND</text>
<text x="117.6" y="132.9">LED708</text>
<text x="134.6" y="132.9">SK6812-mini-e</text>
<text x="135.7" y="135.4">GND</text>
<text x="141.7" y="135.4">LED710</text>
<text x="158.6" y="135.4">GND</text>
<text x="160.8" y="132.9">LED712</text>
<text x="177.8" y="132.9">SK6812-mini-e</text>
<text x="178.9" y="135.4">GND</text>
<text x="184.9" y="135.4">LED714</text>
<text x="219" y="136.6" transform="rotate(-90 219 136.6)">LED718</text>
<text x="229.2" y="135.1" transform="rotate(-90 229.2 135.1)">DI</text>
<text x="238.2" y="135.9" transform="rotate(-90 238.2 135.9)">0.1uF</text>
<text x="243.3" y="134.4" transform="rotate(-90 243.3 134.4)">C718</text>
<text x="48.9" y="140.6" transform="rotate(-90 48.9 140.6)">GND</text>
<text x="216.5" y="143.8" transform="rotate(-90 216.5 143.8)">SK6812-mini-e</text>
<text x="219" y="142.6" transform="rotate(-90 219 142.6)">GND</text>
<text x="224.5" y="138">VSS VDD</text>
<text x="229.2" y="141.5" transform="rotate(-90 229.2 141.5)">DO</text>
<text x="247.5" y="140" transform="rotate(-90 247.5 140)">+VUSB</text>
<text x="93.7" y="145.7">DO</text>
<text x="98.4" y="149.1" transform="rotate(-90 98.4 149.1)">VDD VSS</text>
<text x="100.1" y="145.7">DI</text>
<text x="116.6" y="145.7">DO</text>
<text x="121.3" y="149.1" transform="rotate(-90 121.3 149.1)">VDD VSS</text>
<text x="122.9" y="145.7">DI</text>
<text x="136.9" y="145.7">DO</text>
<text x="141.6" y="149.1" transform="rotate(-90 141.6 149.1)">VDD VSS</text>
<text x="143.3" y="145.7">DI</text>
<text x="159.8" y="145.7">DO</text>
<text x="164.5" y="149.1" transform="rotate(-90 164.5 149.1)">VDD VSS</text>
<text x="166.1" y="145.7">DI</text>
<text x="180.1" y="145.7">DO</text>
<text x="184.8" y="149.1" transform="rotate(-90 184.8 149.1)">VDD VSS</text>
<text x="186.4" y="145.7">DI</text>
<text x="99.3" y="154.6">0.1uF</text>
<text x="106" y="154.5">GND</text>
<text x="122.1" y="154.6">0.1uF</text>
<text x="128.9" y="154.5">GND</text>
<text x="142.5" y="154.6">0.1uF</text>
<text x="149.2" y="154.5">GND</text>
<text x="165.3" y="154.6">0.1uF</text>
<text x="172" y="154.5">GND</text>
<text x="185.6" y="154.6">0.1uF</text>
<text x="192.4" y="154.5">GND</text>
<text x="100.8" y="159.7">C706</text>
<text x="123.6" y="159.7">C708</text>
<text x="143.9" y="159.7">C710</text>
<text x="166.8" y="159.7">C712</text>
<text x="187.1" y="159.7">C714</text>
<text x="95.2" y="164">+VUSB</text>
<text x="118" y="164">+VUSB</text>
<text x="138.4" y="164">+VUSB</text>
<text x="161.2" y="164">+VUSB</text>
<text x="181.5" y="164">+VUSB</text>
</g>
<text font-size="1.8" fill="#0000c2" x="142.2" y="168.9">I have LEDs</text>
<g font-size="1.1" fill="#840000">
<text x="98.9" y="42.9">RGB</text>
<text x="157.3" y="42.9">RGB</text>
<text x="185.3" y="42.9">RGB</text>
<text x="63" y="51.2" transform="rotate(-90 63 51.2)">RGB</text>
<text x="224.8" y="54.5" transform="rotate(-90 224.8 54.5)">RGB</text>
<text x="63" y="74.1" transform="rotate(-90 63 74.1)">RGB</text>
<text x="224.8" y="74.8" transform="rotate(-90 224.8 74.8)">RGB</text>
<text x="63" y="107.1" transform="rotate(-90 63 107.1)">RGB</text>
<text x="224.8" y="118" transform="rotate(-90 224.8 118)">RGB</text>
<text x="63" y="127.4" transform="rotate(-90 63 127.4)">RGB</text>
<text x="94.3" y="141.2">RGB</text>
<text x="117.2" y="141.2">RGB</text>
<text x="137.5" y="141.2">RGB</text>
<text x="160.4" y="141.2">RGB</text>
<text x="180.7" y="141.2">RGB</text>
<text x="224.8" y="140.9" transform="rotate(-90 224.8 140.9)">RGB</text>
</g>
</svg>
